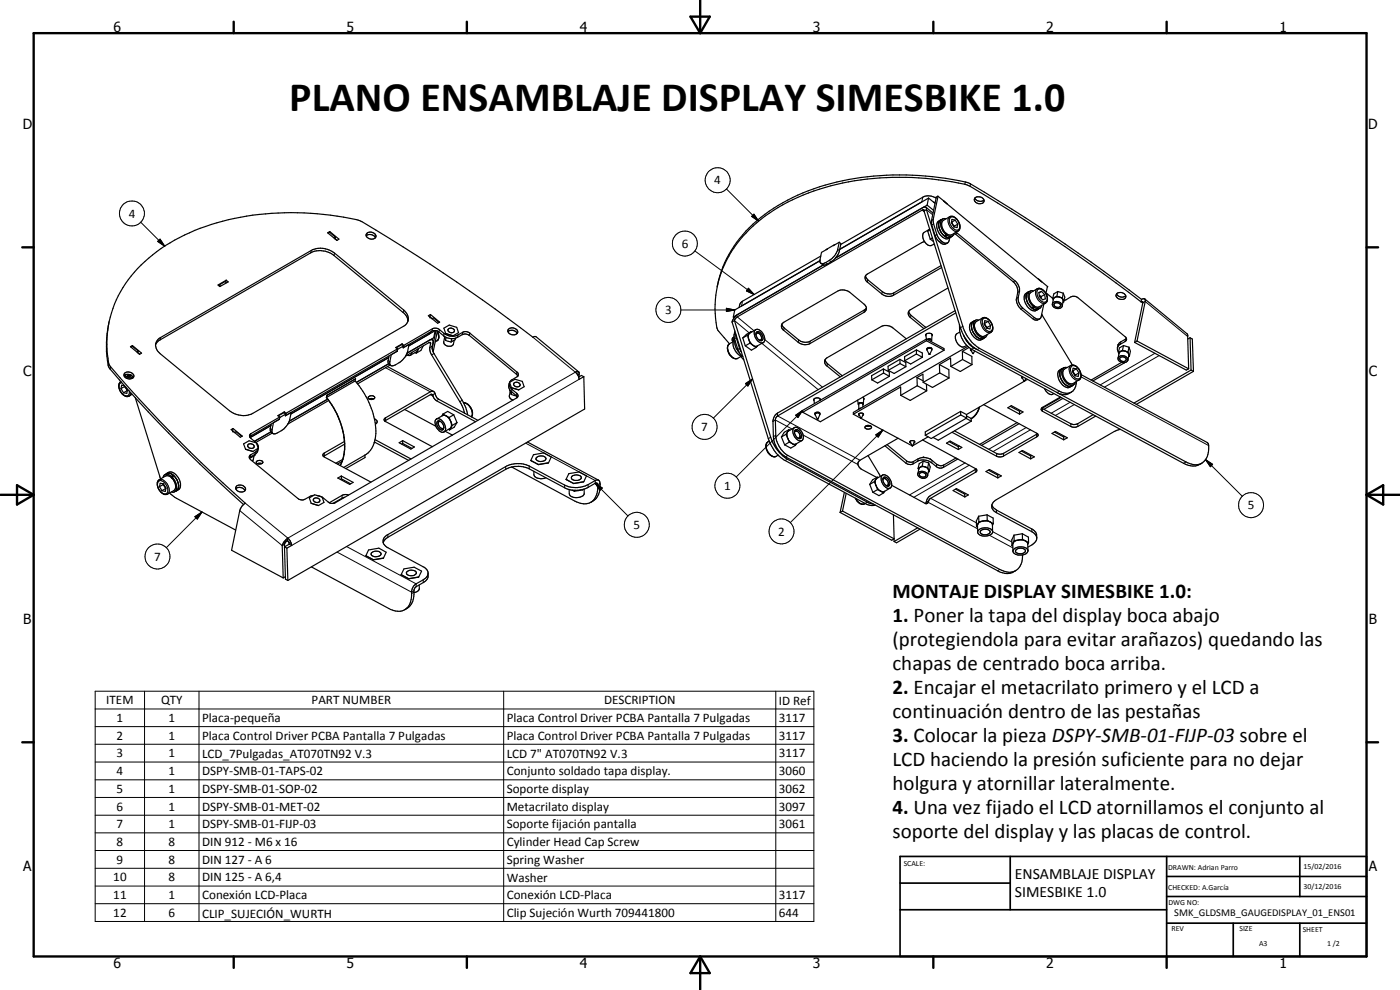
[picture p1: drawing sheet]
<svg xmlns="http://www.w3.org/2000/svg" width="420mm" height="297mm" viewBox="0 0 420 297" stroke-linecap="round" stroke-linejoin="round" font-family="sans-serif">
<g fill="none" stroke="#000" stroke-width=".35">
<path d="M278.7 59.4l-26.7 15.4 24.6-14.2M278.7 59.4l1.9 1.6M278.7 59.4l-.5 2.2M280.9 59.5a3.8 3.8 0 0 0-4-.3l-24.6 14.2M281 59.3l.5-.5 2.7 2.4M281 59.1l-1.5 7.4 1.1 4.2a3.7 3.7 0 0 0 3 2.6l.8-.4M281.5 58.9l-1.5 7.3 1.2 4.2a3.8 3.8 0 0 0 2.8 2.6l.4-.1M292.6 59.4a1.81 1.81 0 0 0 2.7 .6M292.6 59.4a1.53 1.53 0 0 1 1.8-.3 1.53 1.53 0 0 1 .8 1.5 1.61 1.61 0 0 1-1.7 .5 1.61 1.61 0 0 1-1.1-1.4zM98.5 70l.5-.3 1.7 1.5M99 69.5l2.7 2.3-.6 .3M99 69.5l-.7 .3 2.8 2.3"/>
<path d="M99 69.5l-.1 .3M100.7 71.2l-.1 .5 .5 .4M100.7 71.2l-.4 .2M109.9 70.8a1.83 1.83 0 0 1 2.8 .5M110.1 70a1.66 1.66 0 0 1 2.7 1.1 1.61 1.61 0 0 1-1.7 .6 1.61 1.61 0 0 1-1.2-1.4zM246.3 76.8l-23.5 13.6-.6 .6-.4 1.2M247.1 79.5l-27 15.6M250.1 73.7h.1M250.4 73.5l-2.4 1.4M251.9 72.7l-.5 2.1a6.1 6.1 0 0 1-3.6 4 .97 .97 0 0 1-1.2 .3 .97 .97 0 0 1-.5-1.2l.4-2.2 1.8-1M251.9 72.7l-1.8 1M251.9 72.7l.5 .4-.5 2.4a7.1 7.1 0 0 1-2.5 3.1l-1.1 .6a1.32 1.32 0 0 1-2-.2"/>
<path d="M277.3 63.3l10.9 35a11.1 11.1 0 0 0 5.1 6.6l23.9 12.9a3.6 3.6 0 0 0 4.3-.2M277.3 63.3l-.1-.4-.4 .1-55.7 32.2-.7 1M277.5 72.5l-.9 .3-16.9 9.9M277.9 62.2l.1 .7M277.9 62.2l2.1 1.7M278 62.9l11 35a12 12 0 0 0 5 6.6l24 12.9a3.1 3.1 0 0 0 3.5 .3 3.1 3.1 0 0 0 1.5-3.2M278 62.9l-.7 .4M278.2 61.6l-27.5 15.8 26.2-15.1 1-.1M278.2 61.6l2 1.5M278.4 69.3l.6-.6-1.6 1a2.64 2.64 0 0 0 2 4l1-.5M278.4 69.3l.8 2.5M279.1 69l-.7 .3"/>
<path d="M279.2 71.8l1 .6M279.8 71.4l-.6 .4M280.2 60.6l.4 .3M280.2 73.3l.3 .2M281.7 67.8a4.4 4.4 0 0 0 2.6 3.5M281.8 66.9l-.1 .7M282.3 66a2.1 2.1 0 0 0-.8 3.3 3.1 3.1 0 0 0 3 2.3l.8-.4M282.4 79.7l-14.1 8.2a3.5 3.5 0 0 1-3.5-.4l-4.4-3.6-.7-1.1M282.6 65.9l-.2 .1a2.76 2.76 0 0 0 .1 3.8l.2 .3M282.8 66.4l2.2-1.4a2.67 2.67 0 0 1 3.1 2.4v.5a1.39 1.39 0 0 1-.6 1.4l-1.9 1.1a2.7 2.7 0 0 1-3-2.6zM282.9 65.7l-1.1 .9M283.8 60.8l-.6-.5 29.4 24.3"/>
<path d="M283.8 60.7v.1M283.8 60.8h-.1M283.8 70.3l-.3 .6-.5-.5M283.8 71l.5 .2M283.9 70l-.1 .3M283.9 65.7a1.34 1.34 0 0 0-1.4 .4 1.34 1.34 0 0 0-.2 1.5l.5 1.4 1 1.3M284 70.1l-.2 .9M284 70.5a1.3 1.3 0 0 0 1.4 .5 1.3 1.3 0 0 0 1-1l17.7 14.5a3.6 3.6 0 0 1 1.3 3.3l-.3 1.7a3.7 3.7 0 0 0 1.3 3.3l4 3.1 .9 .2 .7-.4M284 70.5l-.2 .5M284.1 70.1l-.1 .4M285 71.4l-.2 1-.4 .5M285.5 71l-.4 .3h-.8"/>
<path d="M285.6 66.6h.1M285.7 66.6l.7 1.3M285.8 70.9l-.7 .3h-.8M286.4 67.9l-.1 .2M286.7 66l-1-.2-.2 1 .8 1.3 .9 .2 .2-1M286.7 66l.7 1.3M286.7 66l-1 .6M286.9 69.7l17.7 14.5a3.7 3.7 0 0 1 1.4 3.2l-.4 1.8a3.8 3.8 0 0 0 1.3 3.3l4 3.1 1.1 .1M287.4 67.3l-1 .6M32.7 96.7a26.7 26.7 0 0 0 .1 13.8 412.7 412.7 0 0 0 40.3 40.9M65.4 85.5l2.5-1.4 .6 .5-2.5 1.4zM65.8 85.5l.4 .4"/>
<path d="M65.8 85.5l-.1 .3M67.9 84.1l-.1 .6M68 84.8l-.5-.3-1.7 1M122.4 96.4a3.1 3.1 0 0 0-1.4-2.6l-20.8-17.1a6.8 6.8 0 0 0-7-.8l-45.5 26.3-1 1.2M128.6 94.7l.6-.3 2.7 2.2-.6 .4zM129.2 94.4l-.2 .7 .7 .5 .4-.2 1.7 1.4M130.5 99.2h.1M130.6 99.2l-8 4.6 6-3.4 .8-.9M130.6 99.2l-.4 2.1-8 4.7 6.6-3.9a.66 .66 0 0 1 .9-.2 .66 .66 0 0 1 .3 .8l-.3 1.2 .2 1.5 8.8 14.7 1.1 2.2 .5 2.2M130.8 99.2l-1.1 5.4M131.3 99.3l-1.4-.1-8.8 5.1M131.3 99.3l1.8 1.5a4.1 4.1 0 0 0 3.6 .7"/>
<path d="M131.3 99.3l-1.3 6.3M131.3 99.4l.2 .4a2.01 2.01 0 0 1-.9 2.8M134.4 98.8a1.06 1.06 0 0 1 1.2-.3 1.06 1.06 0 0 1 .7 .9 1.07 1.07 0 0 1-1.1 .4 1.07 1.07 0 0 1-.8-1zM152.4 99.5a1.78 1.78 0 0 1 2.8 .6M152.5 98.8a1.83 1.83 0 0 1 2.8 .4l.1 .2a1.42 1.42 0 0 1-1.1 1.2 1.42 1.42 0 0 1-1.5-.6l-.4-.6zM215.2 86.1a36.5 36.5 0 0 1 18.3-24.5 71.7 71.7 0 0 1 38.4-9.1 70.7 70.7 0 0 1 19.3 2.7 506.1 506.1 0 0 1 51.4 34.6M219.7 96.6l10.9 35a11.6 11.6 0 0 0 5 6.6l24 12.8a3.9 3.9 0 0 0 3.1 .6M220.1 95.1l.2 .2M220.4 96.2l10.9 35a11.9 11.9 0 0 0 5 6.6l24.4 13.1 1.5 .4M220.4 96.2l-.7 .4M220.5 99.3l-.2 2 1.5 4.4M221.4 94.4a3.9 3.9 0 0 0-1.7 2.2"/>
<path d="M222.5 91.8l23.6-13.6-25.6 14.8-.4 2.1M225.4 99.5l-1.4 .8-1.1 1.1M225.4 99.5l.2 .1M225.4 99.5l-.5 .6M226.6 99.1a1.6 1.6 0 0 1 2.3 .8 2.1 2.1 0 0 1 .1 2.9 2.7 2.7 0 0 1-2.6-3.3zM226.8 98.9l-1.9 1.2M227 99.7a1.05 1.05 0 0 1 1.6 .6 1.11 1.11 0 0 1-.2 1.9M227 99.7l-.1 .7M227 99.7l.7 .3M234.8 97l16.7-9.7a3.6 3.6 0 0 1 3.5 .4l4.3 3.6a1.41 1.41 0 0 1 0 2.4l-16.3 9.4a3.4 3.4 0 0 1-3.4-.4l-4.4-3.6a1.43 1.43 0 0 1-.4-2.1zM260 92.4l-.6 .6-16.2 9.4a3.2 3.2 0 0 1-3.5-.4l-4.6-3.8-.5-.9M272.7 93.5l.7 1.1 4.5 3.7"/>
<path d="M282.6 80.3l-14.5 8.3a3.2 3.2 0 0 1-3.5-.4l-4.3-3.6a1.57 1.57 0 0 1-.6-1.9M284.5 86.4l-11.2 6.5a1.36 1.36 0 0 0 0 2.4l4 3.3M286.6 93.2l-53.5 30.9-.8 1.1-.3 1 .1 4.8a7.9 7.9 0 0 0 3.6 6.1l63.7 34.1a4.7 4.7 0 0 0 5.4 0M286.8 93.9l-53.6 31-.5 1 .1 4.7a7.8 7.8 0 0 0 3.7 6.1l63.5 34.2a4.2 4.2 0 0 0 6.2-1.1l.5-1.5 .2-1.8M287.9 97.4l.2 2.3M288.1 99.7a7.7 7.7 0 0 0 3.5 5.1l63.6 34.2a5 5 0 0 0 5.5 0M288.1 99.6l-.9 .5a2.63 2.63 0 0 0 .9 3.7l.9 .3 1.1-.5M291.5 97.5a3.9 3.9 0 0 0 .9 2.7M291.5 98l.3 1.1M291.8 96.8l-.2 .5M292 99.5l.2 .4M292 96.5l-.2 .2"/>
<path d="M292.5 96.3a3.7 3.7 0 0 0 2.9 5l.3-.1M292.7 96.1a2.5 2.5 0 0 0-1 4.3 2.63 2.63 0 0 0 2.9 1.5l.5-.3M292.8 96.6l2.4-1.3a3 3 0 0 1 2.6 4.1l-2.3 1.4a2.58 2.58 0 0 1-2.8-1.9l-.3-1.3zM293.7 96.1l-.8-.1-.9 .6-.5 1M295.4 97h.1M295.5 97l.7 1.3M296.2 98.3v.2M296.5 96.4l-.9-.2-.3 1 .8 1.3M296.5 96.4l.8 1.3M296.5 96.4l-1 .6M297.3 97.7l-.2 1-1-.2M297.3 97.7l-1.1 .6"/>
<path d="M308 89.8l.3 .8M308.2 88l-.2 1.5M308.3 90.7l1.5 1.8 .3-.6M308.4 87.8l.2-.2a2.09 2.09 0 0 0-.9 3.3 3.4 3.4 0 0 0 3.1 2.4l.8-.5M308.4 87.8l-.1 .1M308.4 87.8a3.2 3.2 0 0 0 1 4.4l.6 .5M309.1 87.4l-.7 .4M309.2 87.9l2.1-1.2a1.68 1.68 0 0 1 2 .6l.9 1.3 .2 1.5-.6 .9-1.9 1.1a2.7 2.7 0 0 1-3-2.6v-1.2zM310 92.7l.6 .2M310 92.6l.6 .3M310.1 91.6v.3M310.2 87.3a1.44 1.44 0 0 0-1.6 .6 1.44 1.44 0 0 0 0 1.6l.5 1.2 1 1.2"/>
<path d="M310.2 91.7l-.2 .9M310.3 92.1l-.3 .5M310.3 91.8v.3M311.4 92.9h-.8M311.6 92.8l-1 .1M311.7 83.7l.6 .6M311.7 83.7l2.7 2.3-.1 .1M311.7 83.7l-.1 .1M311.8 92.6l-.2 .2M311.9 88.6l.6 .4M312.1 92.5l-.6 .3M312.5 89v.5"/>
<path d="M312.6 87.4l-.8 .4 .1 1.2 1 1 .8-.3-.2-1.3M312.6 87.4l.9 1M312.6 87.4l-.8 .5M312.6 91.6a1.29 1.29 0 0 1-1 1 1.29 1.29 0 0 1-1.3-.5M312.6 84.5v.1M312.6 94.3l9.2 15.2M313.3 91.3l-.8 3.9-.5 .5M313.5 88.4l-1 .6M313.9 88l2.1 1.5M314.4 86l-.5 2.1M315.8 91.2a1.61 1.61 0 0 1 1.7-.7 1.61 1.61 0 0 1 1.3 1.3M315.8 91.2a1.61 1.61 0 0 0 1.3 1.4 1.61 1.61 0 0 0 1.7-.8"/>
<path d="M315.9 89.6l.2 .4M316.5 91.1a.96 .96 0 0 1 1.2-.3 .96 .96 0 0 1 .4 1.2 1.05 1.05 0 0 1-1.1 .2 1.05 1.05 0 0 1-.6-1zM317.2 88.9l-1.3 .7M317.2 88.9l1.6 .5M317.4 87.5l-1.1 .7-.4 1.4M317.4 87.5l1.7 .5M317.4 87.5l-.2 1.4M318.8 89.4l.3 .6M319.1 90l-.3 1.8M319.1 90a1.77 1.77 0 0 0-2.9-.3l-.4 1.5M319.1 90l.1 .6M319.1 88l.5 1.2-.4 1.4"/>
<path d="M319.1 88l-.3 1.4M319.2 90.6l-.2 .1M319.4 90.2l.3-.2a3.9 3.9 0 0 1 3-1.1l.8 .4 14.1 11.7a.82 .82 0 0 1 .5 .7 .82 .82 0 0 1-.5 .8l-1.6 .9-.6 1M335.1 88.2a1.8 1.8 0 0 0 2.8 .5M335.2 88.1a1.53 1.53 0 0 1 1.7-.3 1.53 1.53 0 0 1 .9 1.6 1.61 1.61 0 0 1-1.7 .4 1.61 1.61 0 0 1-1.1-1.4zM342.4 90.6a479.9 479.9 0 0 0-52-35.1 82.5 82.5 0 0 0-51 3.7 41.8 41.8 0 0 0-22.5 21.4 30.3 30.3 0 0 0-1.4 18.5l3.4 4.1M342.4 90.6l.4-.1 .2 .2-2.5 12M342.6 89.8l-.2 .8M343.6 89.7l12.8 10.6M343.6 89.7l.1 .8-2.5 11.8M343.6 89.7l-1 .1M36.2 114.5a2.16 2.16 0 0 0 .1 3.1 2.17 2.17 0 0 0 2.5 1.3l.9-.6"/>
<path d="M36.3 114.5h-.1M36.3 116.6l.8 1.3M37.2 112.7a1.79 1.79 0 0 1 2.8 .6M37.4 115.7l-.9-.1-.2 1M37.4 116l-1.1 .6M37.4 116l.7 1.2M37.4 115.8v.2M37.5 111.9a1.72 1.72 0 0 1 2.7 1.1 1.61 1.61 0 0 1-1.8 .7 1.61 1.61 0 0 1-1.2-1.4zM37.6 113.3a1.55 1.55 0 0 1 2.2 .2M37.7 112.4l.1 .7M37.7 116.1l.6 .9-.3 1-.9-.1M38 113.5l.6-.2 .9 .3"/>
<path d="M38.1 117.2h.1M38.1 117.2l-1 .7M38.9 112.4l-.4 .2M38.9 112.6l-1 .4M39.1 112.6h.3M39.3 112.5h-.5l-.6 .4M39.3 104.2l.4-.3 1.8 1.4M39.7 103.7l-.6 .3 2.8 2.3M39.7 103.7l2.8 2.3-.6 .3M39.7 103.7v.3M40.6 119.3l7.6 24.4M41.5 105.3l-.2 .5 .6 .5"/>
<path d="M41.5 105.3l-.4 .3M47.5 101.7l45.9-26.6a6.6 6.6 0 0 1 7 .8l20.7 17.1a2.79 2.79 0 0 1 0 4.9l-45.3 26.1a6.8 6.8 0 0 1-6.9-.8l-20.8-17.1a2.77 2.77 0 0 1-.6-4.4zM98 119.3h.1M98 119.3l.6 .8M98 119.3l.6 .7M98.1 118.6l-.1 .7M98.3 119.8l-11.5 6.6M106.6 114.3l-8.6 5M106.6 114.3a22.7 22.7 0 0 1 6 17.2l-.3 1.3M106.7 113.7h.1M106.7 113.7l-8.6 4.9M106.7 113.7l-.1 .6"/>
<path d="M110.6 119.1a1.13 1.13 0 0 1 1.9 .3 1.1 1.1 0 0 1-2-.2zM112.2 119.7l-.7-.2-.7 .3M116.3 110l13.8 7.5M116.7 107.3l-29.4 16.9M116.7 109.1l-9.7 5.6M116.7 106.8l-.3 1.8 .3 .6 .5 .4M117.1 109.5l-9.8 5.7M119.2 105.3v.1M119.2 105.4l-1.8 1-.4 2.4 .2 .8M119.3 104.7l-33.5 19.3M119.3 104.7l-.1 .7-33.5 19.3M119.3 104.8h.1"/>
<path d="M119.3 104.8l-.1 .6M120.6 103.4l.5 .4M120.6 103.4l-1.7 1M120.7 103.2l-1.9 1.1 .5 .4M120.7 103.2l.5 .4M120.7 103.2l-.1 .2M121 104.3h.1M121.1 103.8l-1.8 1M121.1 103.8l-.1 .6 1.8-1.1-.8 3.1a6.3 6.3 0 0 1-4.5 3.4l-.3-.2M121.2 103.6l9-5.1 1.4 .2 1.7 1.3a3.9 3.9 0 0 0 4.1 .5l1.5-.8a1.86 1.86 0 0 1 2.1 .2l14.4 11.9 .1 1-2.1 1.2-.5 .7M121.2 103.6l-.1 .7M121.7 106.8l7.2-4.1 .3 .1v.3a3.7 3.7 0 0 0 .3 3.4l8.8 14.6 1.1 2.9"/>
<path d="M123.6 105.7a.92 .92 0 0 1-1.4 .9M124.5 105.8l.4 .2M125.4 104.7l-.3 .8-1.9 1.1M125.6 104.6l-.7 1.4M127 103.8l-.7 1.4-1.4 .8M129.5 101.7l.3 .3M133.3 100.9l.4 1.3M133.3 100.9h.1M133.4 101.3l-.2 1.2a1.36 1.36 0 0 0 1.2 1.4 1.46 1.46 0 0 0 1.6-.5l.3-1.3M133.7 102.2l1.7 .4M133.8 100.1l-.6-1.6 1.6-1 2.3 .7 .5 1.6-1.6 1M133.8 100.1l2.2 .7"/>
<path d="M133.9 101.2l-.2 1M135.6 101.6l-.2 1M136.7 101.5l.6-.3a2.87 2.87 0 0 1 3.1-.8l14.6 11.9 .4 .6M136.7 101.5l-.1 .4-1.2 .7M152.9 115v.8a4.8 4.8 0 0 0 2.2 2.2 .8 .8 0 0 1 .4 .7 .8 .8 0 0 1-.5 .7l-54.4 31.5-.5 .1-1.1-.1-2.3-1.7M152.9 115a1.92 1.92 0 0 0 .2 2.1M152.9 114.7v.3M152.9 114.7l1.6-.9 2.2 .6 .6 1.6-1.6 1M152.9 114.7l.6 1.6M153 117l.4 1.4M153.1 117.1l2 1.8M153.1 117.6l-.2 1.2a1.38 1.38 0 0 0 1.1 1.3"/>
<path d="M153.4 118.4l1.7 .5M153.5 116.3l2.2 .7M153.6 117.6l-.2 .8M154.3 114.9a.98 .98 0 0 1 1.2-.2 .98 .98 0 0 1 .4 1.2 .98 .98 0 0 1-1.2 .1 .98 .98 0 0 1-.4-1.1zM155.1 118.9l.2 .3M173.6 111.5l-12.7-10.5-1 .2a482.1 482.1 0 0 0-52-35 84.6 84.6 0 0 0-49.4 2.9 44.1 44.1 0 0 0-23 19.6 30.8 30.8 0 0 0-2.7 20.8 385.8 385.8 0 0 0 40.8 41.5l-.9 .8-.7 1.4-2.5 11.9 15.5 8.3M173.6 111.5l-.3-.1-.6 .3a2.8 2.8 0 0 1 1.1 2.1l1.4-.8M173.6 111.5l.2 1.6M173.8 112.3l-.4 .2M175.2 113l-.7-.4-.9 .6M175.2 113l.3 9.7-89.1 51.5M219.9 101.4l.4 .5"/>
<path d="M220.3 101.9a3.8 3.8 0 0 0 2.6 5l-1.1-1.2M220.3 101.1a.83 .83 0 0 0-.3 1.4l-1.1 .7a2.71 2.71 0 0 0 .5 3.6 1.75 1.75 0 0 0 2 .7l1.1-.7M220.5 101.8l-.2 .1M220.6 102.1a4.1 4.1 0 0 0 1.2 3.6M220.8 100.2l1.1 4.3 .6 1.2M222.3 107l.9 1M222.9 101.4l.8 2.4M223.7 103.8l1.8 1.3 1.4-.8M224.4 100.6l.3 1.2M224.4 100.6l-1.5 .8M224.7 101.8l.4 .9 .9 .9M224.7 101.8l.4 1.2"/>
<path d="M224.7 100.2l-.1 1.3M224.9 100.1l-.5 .5M225.1 103l.9 .6M225.1 103l-1.4 .8M226 103.6l.9 .7M226.9 100.4a2.05 2.05 0 0 0 1.5 1.8M227.4 103.8l-.5 .5M227.7 100l-.6-.1-.2 .5M227.7 100a1.81 1.81 0 0 1 .7 2.2M228.5 101.6l-.2 .4h-.5M229.1 102.8l-2 1.1-1.1-.3M244.3 119.8v.4"/>
<path d="M244.3 119.8l.1 1.3M246.2 119.8a1.31 1.31 0 0 0-1.9 0M246.2 119.8l-.1 .3zM247.6 107.9l.7 1.2 4.5 3.7M258.9 119.2l.3 .3M259.2 119.5v.4M259.2 119.5l-.1 1.7M265.1 110.7l1.8 .9v1.3M265.1 110.7l.1 1.2M265.1 110.7l-3.5 2 .1 1.3M265.2 111.9l1.7 1M265.2 111.9l-3.5 2.1"/>
<path d="M266.9 112.9l-3.5 2-1.7-.9M270.1 107.8l1.8 1v1.2M270.1 107.8v1.3M270.1 107.8l-3.6 2.1 .1 1.2M270.1 109.1l1.8 .9M270.1 109.1l-3.5 2M270.3 118.6v-2.5l-14.2 8.2M271.9 110l-3.6 2.1-1.7-1M272 101.6l-4-3.2a3.4 3.4 0 0 0-3.5-.4l-16.3 9.4a1.39 1.39 0 0 0 0 2.4l4 3.3M275 106.2l-3.5 2M275 105l1.8 .9v1.3M275 105v1.2"/>
<path d="M275 106.2l1.8 1M275 105l-3.5 2v1.2M275.2 113.3l1.8-1 .1 2.4M275.2 113.3l1.8 1M275.2 113.3l.1 2.4M275.3 115.7l2.8 1.6M275.3 115.7l-5 2.9M276.8 107.2l-3.5 2-1.8-1M277.8 100.4l.1 .4M277.8 100.4a1.29 1.29 0 0 1 2 .1l-.1 .3M277.8 100.4l.2 1.3M278 115.3l.1 2"/>
<path d="M278 101.7l-37.1 21.4v.6M278 102.2l-37.1 21.5M278 101.7v.5M278 102.2l5.3 2.9M278 101.7l5.3 2.9v.5M278.1 117.3l-4.9 2.8-2.9-1.5M278.2 104.8l.6 1.5h.2M278.2 101.9a.94 .94 0 0 1 1.4 .2M278.3 104.5a.82 .82 0 0 1 1.3 .3M278.3 104.7l-.1 .1M278.3 104.5v.2M278.3 104.5l-.1 .3"/>
<path d="M278.3 101.9a.69 .69 0 0 1 .8-.1 .69 .69 0 0 1 .4 .7M279 106.3h.1M279.5 104.4l.1 .2M279.6 104.6l-.8-.1-.5 .2M279.6 104.6v.2M279.6 104.8l-.6 1.5M279.6 102.1l-.1 .2M279.7 100.4l-.1 1.7M281.9 109.4l2.9 1.5v2.5M281.9 109.4l.1 2.5M281.9 109.4l3.4-2 .1 2.5M282 111.9l2.8 1.5"/>
<path d="M282 111.9l-4.9 2.8M283.3 105.1l-37.1 21.4-5.3-2.8M284.8 113.4l-4.9 2.8-2.8-1.5M288.8 105.4l2.9 1.5v2.5M288.8 105.4l.1 2.5M288.9 107.9l2.8 1.5M288.9 107.9l-3.5 2M289.1 100.5a7.9 7.9 0 0 0 4 4.3M290.4 103.9l-34.3 19.8v.6M290.8 104.3l-2 1.1M291.3 104.8l.7 1.3 .5-.8M291.4 104.7l-.2 .3 .3 .3"/>
<path d="M291.7 109.4l-3.5 2.1-2.8-1.6M292.3 100l.5 .7M292.6 100.5a1.94 1.94 0 0 0 3.1 .7M292.9 100.8l.3 .3M293.5 101.3l.9 .4 .5-.1M295.4 101.4l-.4 .2M296.2 100.4l-.5 .8M306.7 113.1l.7 1.3M306.8 112.9l-.2 .4 .3 .2M307.4 114.4l-17.3 10M307.5 114.3l-.1 .1M307.9 113.5l-.4 .8"/>
<path d="M308.4 113.8l-.9 .5M313.5 116.6a2 2 0 0 0 2.8 1.5M318 112.4l.1 .4a5.5 5.5 0 0 0 1.7 2.7M318.2 111.3v1.6M318.3 119.1l-5.4 3.1a.63 .63 0 0 0-.4 .6 .63 .63 0 0 0 .4 .6l8.5 4.6 .7 .2 1.4-.3 5.3-3.1M318.3 113.3l.2 .4M318.4 119.3l-5.7 3.2M318.6 110.7a2.27 2.27 0 0 0-.6 3.6 2.7 2.7 0 0 0 3.1 1.9l.5-.3M318.7 110.7l-.4 .3M318.8 114.3l.2 .3M318.9 110.5l-.6 .4-.3 .8M319 119.5l-5.7 3.3"/>
<path d="M319.1 114.8l1 .9a1.57 1.57 0 0 0 2.1-.2M319.1 111l2.3-1.4a2.75 2.75 0 0 1 2.9 2.3 1.7 1.7 0 0 1-.4 2.1l-1.9 1.1a2.84 2.84 0 0 1-3-3zM319.2 110.4a3.4 3.4 0 0 0 1.4 4.8l.8 .4 .7-.1M319.2 110.4l-.5 .3M320 115.6l.9 .4 .5-.1M320.2 110.3l-1 .1M321.9 115.7l-.4 .2M321.9 111.3h.1M322 111.3l.7 1.2M322.7 114.6l-.6 .9M322.7 112.5v.2M323 110.7l-.9-.2-.3 1 .8 1.2"/>
<path d="M323 110.7l.8 1.2M323 110.7l-1 .6M323.8 111.9l-.2 1-1-.2M323.8 111.9l-1.1 .6M324.4 112.4l38 20.4a4.8 4.8 0 0 1-3 6.6h-1.4l-2.1-.8-38.5-20.7M335.4 104.4l.3 1.3M335.6 103.4h.1M335.6 103.4l-.2 1M335.6 107.2a1.66 1.66 0 0 1 1.8-.4 1.66 1.66 0 0 1 1.1 1.3 1.44 1.44 0 0 1-1.8 .7l-1.1-.8zM335.6 105.8l.2 .4M336.1 107.4a1.02 1.02 0 0 1 1.2-.3 1.02 1.02 0 0 1 .6 1 1 1 0 0 1-1.2 .3 1 1 0 0 1-.6-1zM336.2 105.5l-.4 .5-.2 1.4"/>
<path d="M336.2 105.5l-.6 .3M336.6 108.7l-9.2 5.3M336.9 105.1l.8 .3M336.9 105.1l-.7 .4M337.2 103.7l-1.3 .7-.3 1.4M337.2 103.7l1.6 .5M337.2 103.7l-.3 1.4M337.6 108.8l-9.6 5.5M337.7 105.4l1 .8M337.7 105.4l-1.5 .1M337.7 105.4l.8 .2M338.1 101.5l-2 1.2-.5 .7"/>
<path d="M338.5 105.6l.2 .6M338.7 106.2l-.2 1.9M338.7 106.2l.3 .6M338.8 104.2l.4 1.2-.2 1.4M338.8 104.2l-.3 1.4M339 106.8l-.3 .2M340.5 102.7l15.5 8.3 .7-.3M341.2 102.3l15.5 8.4M341.2 102.3l-.7 .4M356.4 100.3h.1M356.4 100.3l.3 10.4M357.2 101.3l-.7 .4"/>
<path d="M357.2 101.3l.6 .4 .4 9.7M357.2 101.3l.3 9.7M357.5 111l.7 .4M357.5 111l-17.2 9.9M358.2 111.4l-17.2 9.9M69.4 128.9l.5-.3 2.8 2.3-.6 .3zM69.9 128.6l-.1 .7 .6 .5 .5-.3 1.6 1.4M73.7 134.8l2.2 .7M74.5 133.4a1.12 1.12 0 0 1 1.8 .8 1.01 1.01 0 0 1-1.2 .3 1.01 1.01 0 0 1-.6-1.1zM74.9 131l2.1 1.9M75 137.2l-.2 .2M75 137.2l.3 .1"/>
<path d="M75.3 137v.3M76.2 136.8l-.2 1.2-.3 .3M76.5 136.3v.4l-1.2 .6M77 132.9l.5 .8v.8M77 132.9l-2.3-.7-1.6 1 .6 1.6M77 132.9l.5 1.6M77 138.5l.1-.2a1.22 1.22 0 0 1 1.8 .5 1.18 1.18 0 0 1-2-.2zM77.2 139.1h1.4M77.5 134.5l-.4 .8-2.1 1.3-.2 .5 .1 .4 14.5 12.1a2.01 2.01 0 0 0 2.1 .2 4.8 4.8 0 0 1 2.7-1.2M77.5 134.5l-.5 1.4-2 1.3M77.5 134.5l-1.6 1M81.3 127.7l-6.2 3.6"/>
<path d="M81.3 129.6l-4.9 2.8M81.4 127.2a2.44 2.44 0 0 0-.2 2.3l.7 .5M81.7 129.9l-4.9 2.9M83.8 125.7l.1 .1M83.9 125.8l-1.8 1-.5 2.4 .2 .8M83.9 125.2l.1 .1M83.9 125.1l-8.8 5.1-.2 .8M83.9 125.1l-.1 .8-8.9 5.1M84 125.3l-.1 .5M85.3 123.6l-1.9 1.1 .5 .4M85.3 123.6l.5 .4M85.3 123.6l-.1 .3"/>
<path d="M85.6 124.7h.1M85.8 124.2l-1.8 1.1M85.8 124.2l-.6-.4-1.7 1M85.8 124.2l-.2 .6 1.8-1.1-.5 2.2a6.1 6.1 0 0 1-4.8 4.3l-.3-.2M85.8 124l-.1 .7M98.6 120.1l.5 .7M98.6 120.2l-12.3 7.1M99.1 120.8l1.9 3.3M99.1 120.8l2 3.3M101 124.1a18 18 0 0 1 1.4 15M101.1 124.1l1.4 3.6M102.4 139.1l-.3 .6"/>
<path d="M102.4 127.7a15.8 15.8 0 0 1 0 11.4M102.6 138.5l-1.3 .7M102.9 137.8l-2.1 1.2M103.4 132.5l-6.1 3.4-.3 .3v.7l14.3 7.8M103.4 133.3l-6.3 3.6M109.5 136.6l-6.3 3.7M109.5 136.6v.7l-5.7 3.3M112.3 132.8l-1.1 2.3-1.7 1.5M112.3 125.6a.85 .85 0 0 1 .8 .7 .85 .85 0 0 1-.4 1M112.4 132.6l10.2 5.5M112.6 132.7l-.3 .2M112.6 131.9l10.7 5.8"/>
<path d="M115.5 126.4l13.7-8a.61 .61 0 0 1 .8 .7l1 1.1 11.7 6.3M119.8 132.8l1.1-.6 3.5 1.9-1.1 .6zM120.9 132.2v.9M120.9 133.1l2.7 1.4M120.9 133.1l-.3 .1M121.4 122.9l9.4 5M130.8 125.9a1.27 1.27 0 0 1 2 .5 2.47 2.47 0 0 1 .5 3.2 2.4 2.4 0 0 1-2.7-2.6zM131 125.7l1.8-1a1.8 1.8 0 0 1 2.1 1.2l.4 .5M131.2 126.5a1.34 1.34 0 0 1 1.9 1.2l-.1 1.1a1.58 1.58 0 0 1-1.6-.4 1.58 1.58 0 0 1-.3-1.7zM131.5 127a1.36 1.36 0 0 0 1.5 1.5l.2-.2M131.6 126.3l-.1 .7M132.2 126.4l-.5 .1-.2 .5"/>
<path d="M132.4 128.5l.7 .3M132.9 124.2l1.9 1.1M132.9 124.2l-.3 .6M132.9 124.2l1.5-.8 1.8 1.1M133.6 129.4l2.2 1.2M134.6 128.8l.3 .2M134.8 125.3l.5 1.1M135.3 126.4l.2 1-.2 .9-2 1.3M135.3 126.4l.5 1.2M135.8 127.6l-.9 1.4M136.2 124.5l-1.4 .8M136.2 124.5l.9 2.3"/>
<path d="M137.1 126.8l-.8 1.4-1.4 .8M137.1 126.8l-1.3 .8M139.1 120.8a2.56 2.56 0 0 1 2.2 1.4 2.91 2.91 0 0 1 .3 2.6l-.1 .3M143.4 126.1l-11.7-6.3-.6-.4-.3-.7a1.09 1.09 0 0 0-.5-1.1 1.09 1.09 0 0 0-1.2 0l-13.4 7.7a.58 .58 0 0 0-.4 .6 .58 .58 0 0 0 .4 .6l14 7.5M158.3 132.6l21.3 11.5M159.3 138.2l.8-1.8 3.1-.5 2.2 1.2-.8 1.8M159.3 138.2l.2 .1M159.3 138.2l2.3 1.2 3-.5M161 137.3a1.92 1.92 0 0 1 2.9 .3 1.83 1.83 0 0 1-3 .2zM164.6 138.9h-.1M230.8 132.4a2.14 2.14 0 0 0-.3 3.4l.1 .1a1.95 1.95 0 0 0 2.9 .7M234.5 131.1l1 2.4"/>
<path d="M235.5 133.5l1.8 1 1.4-.9M235.9 130.3l.5 1.1M235.9 130.3l-1.4 .8M236.3 129.6l-.1 1 .2 .8M236.3 129.6l-.4 .7M236.4 131.4l.7 1.2 .7 .5M236.4 131.4l.5 1.2M236.8 128.9l.3 .2M236.8 128.9l-.5 .7M236.8 128.9l-1.4 .8-.9 1.4M236.9 132.6l.9 .5M236.9 132.6l-1.4 .9"/>
<path d="M237.8 133.1l.9 .5M238.2 128.5a1.59 1.59 0 0 1 2.4 1 2.03 2.03 0 0 1 .1 2.7 2.61 2.61 0 0 1-2.8-2.7zM238.4 128.3l-2.1 1.3M238.6 129.2l.7 .2M238.6 129.1a1.6 1.6 0 0 1 2 2 .84 .84 0 0 1-.9 .5 .84 .84 0 0 1-.7-.6l-.5-1.1zM239 133.1l-.3 .5M239.3 129.4l.6 .8 .2 1.1M239.3 129.4l-.6-.1-.2 .4M240.1 131.2l-.6 .2M240.1 131.1l-.1 .5M240.6 132.2l-2.1 1.1-.7-.2M244.7 124.1l-.1 .4 .8 1.3 .6-1.6"/>
<path d="M244.7 124.1l.7-.2 .5 .2M244.7 123.9v.2M244.7 123.9l-.1 .3M245.9 124.1l.1 .1M245.9 123.8v.3M245.9 123.8l-.5-.1-.7 .2M245.9 123.8l.1 .4M256.1 124.3l17.7 9.5M257.4 120.1l.2 1.2M257.6 121.3l.2-.4h.9l.2 .3 .1 .9M257.6 121.3l.1 .2M257.7 122.7l-.1 .2"/>
<path d="M257.9 120.9l-.2 .3 .1 1.5M257.9 120.9h1l.1 .6M258.3 122.5l-.6 .2M258.9 124.6l.1-.1a.59 .59 0 0 0-.3-.6 .59 .59 0 0 0-.7 .1l-.3 .2 .3 .5M259.1 124.2l-.6 1.3-.8-1.3M259.7 128a1.2 1.2 0 0 1 1.9 .3 1.15 1.15 0 0 1-2-.2zM260.5 136.7l3.7 6.2M261.2 127.8h-1.3M265.6 133.8l6.3 5.2 .8 .3a3.3 3.3 0 0 0 3-1.1 4.3 4.3 0 0 1 3.9 .7l1.6 1.3 1.2 .3 .7-.2 4.4-2.6M266.2 133.4l6.1 5 .8 .3a3.2 3.2 0 0 0 2.4-1l1.4-.4M269.5 131.5l-11.4 6.6a1.43 1.43 0 0 0 .2 2.5l4.8 2.7M273.1 132.5l.7 1.3"/>
<path d="M273.9 133.7l-.1 .1M274.3 132.9l.2-.2a.75 .75 0 0 0-.7-.5 .75 .75 0 0 0-.7 .6l.2 .1M274.5 132.5l-.6 1.2M276.8 139.8l.8 .3M276.8 139.8l-.6 .4M276.8 132l16.1 8.7 .2 .3-.2 .6-13.8 8-.4 .8a.7 .7 0 0 1-.4 .6 .7 .7 0 0 1-.7 0l-10-5.4M276.9 137.3h.8M277.1 138.4l-1.2 .7-.4 1.4M277.1 138.4l1.6 .5M277.1 138.4l-.3 1.4M277.1 137.2l.6 .1M277.1 137.2v.1"/>
<path d="M277.1 137.2l-.3 .1M277.7 137.3l1.5 .5M278.5 131.1l-4.6 2.6M278.7 138.9l.5 1.2-.4 1.4M278.7 138.9l-.3 1.4M279.2 137.8h.1M279.3 137.8h.1M284 133l1.1-.7 3.6 1.9-1.1 .7zM284.8 132.5l2.8 1.5M286.5 129.3l12.6 6.8 .7 .2 1.4-.3 10.2-5.9M286.9 137.4l-3.7 2.1-1 .2a4.3 4.3 0 0 1-2.4-1.5l-.6-.4M287.6 134v.9"/>
<path d="M287.9 133.9l-.3 .1M288.3 123.4l-10.6 6.2v1M288.3 123.4v1.1M288.3 123.4l1.8 1M288.3 124.5l-10.6 6.1M288.3 124.5l1.8 .9M289.9 125.5l1.6 .9M290.1 124.4v1M290.1 124.8l1.4 .8M290.1 125.4l-10.6 6.2-1.8-1M291.5 125.6h.1M291.5 125.6v.8"/>
<path d="M291.5 126.4l-9.9 5.7-1.6-.9M293.9 122.2a5.6 5.6 0 0 1-2.4 3.4M294 122.1a5.2 5.2 0 0 1-2.5 3.5M295.2 121.4l15.9 8.6a.58 .58 0 0 1 .5 .5 .58 .58 0 0 1-.5 .6l-10.1 5.8-.9 .2-1-.2-13.4-7.2M302.5 122.3l1-.6 3.5 1.9-1 .6zM303.2 121.9l2.8 1.5M305.3 126.8l-11.3 6.5M305.8 135.8l1.1-.6 3.5 1.9-1.1 .6zM305.8 127.1l-11.3 6.5M306 123.4v.8M306.3 123.2l-.3 .2M306.5 135.3l2.8 1.5"/>
<path d="M309.3 136.8v.9M309.7 136.7l-.4 .1M312.6 122.4l9.5 5 1.4-.3 4.6-2.7M315.7 130l1.1-.5 3.5 1.9-1.1 .6zM316.4 129.6l2.8 1.5M319.2 131.1v.9M319.6 130.9l-.4 .2M336.2 128.8l-1.8 .7-35.3 20.4-1 .7-.4 .9M47.7 144l2-1.2a2.84 2.84 0 0 1 3 2.7l-.2 1.4-2.2 1.4a2.49 2.49 0 0 1-2.9-2.1l-.2-1.4zM47.9 146l.2-1 1 .2 .7 1.2-.2 1-1-.2M47.9 146l.7 1.2M48.9 145.4l.8 1.2"/>
<path d="M48.9 145.4l-1 .6M49 145.2l-.1 .2M49.5 142.4l-.6 .9M49.5 142.4a2.02 2.02 0 0 1 2.1 .6M49.7 146.6h.1M49.7 146.6l-1.1 .6M50 142.1a2.42 2.42 0 0 1 3.7 1.5 2.33 2.33 0 0 1-.7 3.6M50 142.1l-.5 .3M50.9 147.9l1.6 1.4 18.2 9.7M51 142l.3 .1M51 142l-1 .1M51.3 142.1a1.05 1.05 0 0 0-1.5 .2"/>
<path d="M51.3 142.1l1.1 .8M51.6 142.3l.2 .2M51.6 143l-.1 .4M51.6 143.4l.2 .1M51.6 143.4v.1M51.8 143.3l-.1 .3M51.8 143.3a3.3 3.3 0 0 1 .8 4.1l-.6 .3-.6-.1M51.8 142.5l-.2 .9M51.8 142.5l-.2 .5M52.1 142.7l-.3 .6M52.1 142.7l.8 .9M52.6 143.2l.7 1.2"/>
<path d="M53 143.9a2.42 2.42 0 0 1-.1 3.4l-.2 .1M53.5 145a1.9 1.9 0 0 1-1.1 2.5M70.8 146.6a1.77 1.77 0 0 1 2.7 .6M71 145.8a1.68 1.68 0 0 1 2.7 1.1 1.61 1.61 0 0 1-1.7 .7 1.61 1.61 0 0 1-1.2-1.4zM93.4 151l2.2 .7M94.1 149.7a.95 .95 0 0 1 1.3-.3 .95 .95 0 0 1 .4 1.2 1.02 1.02 0 0 1-1.1 .1 1.02 1.02 0 0 1-.6-1zM95 148.6l1.5 .5M96.7 149.1l-2.3-.6-1.6 .9 .6 1.6M96.7 149.1l.5 1.6-1.6 1M101.4 143.4l1-.6 3.6 1.9-1.1 .6zM102.4 142.8l.1 .9M102.5 143.7l2.7 1.5"/>
<path d="M102.5 143.7l-.4 .1M103.4 149.2l-3.5 1.8M104.6 148.5l-.7-.1-1.1 .1-4 2.3M153.6 140.1l18.9 10.3a5 5 0 0 0 5.6-.2 5 5 0 0 0 2-5.2 .88 .88 0 0 0-.4-.9 .88 .88 0 0 0-1.1 .1 11.3 11.3 0 0 1-4.8 2 7.4 7.4 0 0 1-4.4-.7l-10.6-5.7a8.1 8.1 0 0 0-7 .2l-35.4 20.4a2.06 2.06 0 0 0-1.4 2 2.06 2.06 0 0 0 1.4 1.9l10.9 5.9 .8 .8a2.48 2.48 0 0 1 .3 2.3l-.7 1.1-2.8 1.6-.5 .7a9.4 9.4 0 0 1-1.3 5l-1.7 1.2M160.2 141.4v1a2.44 2.44 0 0 0 3.3 1.1l.3-.2M169.9 143.8l2.2 1.3M169.9 143.8l2.3 1.3M169.9 143.8l.8-1.7 3.1-.5 2.2 1.2-.8 1.7M171.7 142.9a1.95 1.95 0 0 1 2.7 .4v.3a2.05 2.05 0 0 1-2.8 .1l-.1-.4zM171.7 147.1l.7 .3M171.7 147.1l-1.9-.5-11-5.9a8.2 8.2 0 0 0-7 .1l-35.4 20.4-.9 .8-.5 .9M172.1 145.1h.1"/>
<path d="M172.4 147.1v.3M174.9 146.9l-2.5 .5M175.2 144.5l-3.1 .6M175.2 144.5l-3 .6M175.2 146.8l-1.4 .3h-2.1M175.2 146.8l3.4-1.8h.6a5.8 5.8 0 0 1-1.5 5.5M175.3 146.7v1.3a2.5 2.5 0 0 1-3.2 1.2l-1.1-.7-.2-1.6M252.1 153.8l15.5 8.3 .7-.4M252.8 153.3l15.5 8.4M252.8 153.3l-.7 .5M253.4 147.7l-1.3 6.1M253.9 148l-1.1 5.3"/>
<path d="M256.7 149.5a2.13 2.13 0 0 0 2.9 1.6M261 145.3l.9 2.4M261.9 147.7l1.9 1 1.4-.8M262.4 144.5l1 2.1 .7 .6M262.4 144.5l-1.4 .8M262.8 143.8l-.1 .5 .1 1.1M262.8 143.8l-.4 .7M262.9 145.7l.5 1.2M263.3 143.2l.3 .1M263.3 143.2l-.5 .6M263.3 143.2l-1.4 .8-.9 1.3M263.4 146.9l.9 .5"/>
<path d="M263.4 146.9l-1.5 .8M264.3 147.4l.9 .5M264.8 142.6a2.4 2.4 0 0 1 2.8 2.4 1.13 1.13 0 0 1-.6 1.5 1.13 1.13 0 0 1-1.5-.6 2.7 2.7 0 0 1-.7-3.3zM264.9 142.5l-2.1 1.3M265 143.9v-.4a1 1 0 0 1 1-.3 1 1 0 0 1 .7 .8 1.09 1.09 0 0 1-.2 1.9M265 143.7v.2M265 143.9l.5 1.3 1 .7M265.1 143.4l.7 .3M265.5 147.4l-.3 .5M265.5 143.6a1.78 1.78 0 0 1 1 2.3M265.6 143.6l-.6 .2M266.6 145.3l-.3 .4h-.3"/>
<path d="M267.2 146.4l-2 1.2-.9-.2M268.1 154.5l.2 7.2M275.4 158.4l-7.1 4.1M275.5 140.5l.2 .4M275.6 141.9a1.73 1.73 0 0 1 2.8 .8 1.55 1.55 0 0 1-1.7 .8 1.55 1.55 0 0 1-1.2-1.5zM276 142a1.02 1.02 0 0 1 1.2-.2 1.02 1.02 0 0 1 .6 1.1 1.07 1.07 0 0 1-1.2 .2 1.07 1.07 0 0 1-.6-.9zM276.1 158.7l-7 4.2-.8-.4M276.2 140.2l-.4 .4-.3 1.6M276.2 140.2l-.7 .3M277.6 140.1l.7 .3 .4 .5M277.6 140.1l-1-.1-.4 .2M277.6 140.1l.8 .2"/>
<path d="M278.4 140.3l.3 .6M278.7 140.9l-.3 1.8M278.7 140.9l.1 .6M278.8 141.5l-.2 .2M286 147.2l1.1-.6 3.5 1.9-1.1 .6zM286.8 146.8l2.7 1.5M289.5 148.3v.8M289.8 148.1l-.3 .2M292.9 140.7l-13.6 8a3.3 3.3 0 0 0-1.5 2.4M293.1 158l.3 .1M293.6 159.2a3.1 3.1 0 0 1 4.3 .1 2.01 2.01 0 0 1-2.7 1.5 1.35 1.35 0 0 1-1.6-1.6zM293.7 154.9l.1 1.6"/>
<path d="M293.7 154.9l-.7 1.4 .1 1.7M293.8 156.5l-.7 1.5M294.3 159.3a1.92 1.92 0 0 1 2.9 .3 1.73 1.73 0 0 1-3 0zM295 156.3h1l1.2 .3M295 156.3l-.3 .1a1.48 1.48 0 0 0-1.3 1.2v2.1M295 156.3l-1.2 .2M295.9 141.5l1.1-.6 3.5 1.9-1 .6zM296.2 154.5l1.9 .9v1.7M296.2 154.5l.1 1.6M296.2 154.5l-2.5 .4M296.3 156.1l.9 .5M296.3 156.1l-1.3 .2"/>
<path d="M296.6 141.1l2.8 1.4M297.2 156.6l.6 .7 .1 2.3M297.2 156.6l.9 .5M297.7 151.5a2.03 2.03 0 0 0 1.4 2.3l10.6 5.8a2.06 2.06 0 0 1 1.4 1.9 2.06 2.06 0 0 1-1.4 2l-1.2 .7M297.7 151.5l.4 .8 .9 .7 11 5.9 .8 .8 .3 1.7M298.1 157.1l-.3 .5M299.4 142.5l.1 .9M299.8 142.4l-.4 .1M84.7 163.7l.3 9.7M85.4 164.1l.7 .4M85.4 164.1l.3 9.7 .7 .4M85.4 163.3v.8"/>
<path d="M85.4 163.3l-.7 .4M85.7 173l-.7 .4M86.1 164.5l.3 9.7M86.3 162.2l.5 1.1M86.3 162.2l-.9 1.1M86.4 161.5l-1.2 1.1-.5 1.1M86.4 161.5l.7 .7 .4 1.5M86.4 161.5l-.1 .7M86.8 163.3l.7 .4M86.8 163.3l-1.4 .8M87.5 163.7l-1.4 .8M93.5 170.1l23.8 12.8a4.1 4.1 0 0 0 6.2-3.6v-1.9l.7-1.6 3.5-2.3 .8-1.4"/>
<path d="M109.8 166.8l.8-1.8 3.1-.5 2.2 1.2-.8 1.7M109.8 166.8l.2 .1M109.8 166.8l2.3 1.2M111.5 165.9a1.96 1.96 0 0 1 2.9 .3 1.76 1.76 0 0 1-3 0zM115.1 167.4l-3 .6M120.4 172.4l2.3 1.3M120.4 172.4l2.2 1.3M120.4 172.4l.8-1.7 3.1-.5 2.2 1.2-.8 1.7M122 171.7a1.81 1.81 0 0 1 3 .3 1.75 1.75 0 0 1-3-.1zM122.6 173.7h.1M125.7 173.1l-3.1 .6M125.7 173.1l-3 .6"/>
<path d="M125.8 175.5v1.5l-.6 .5-1 .3M268.3 161.7v.8M303.7 163.7l.2 .1M304.2 164.8a2.88 2.88 0 0 1 4.3 .3 1.71 1.71 0 0 1-1.8 1.4h-1a1.25 1.25 0 0 1-1.3-.4 1.25 1.25 0 0 1-.2-1.3zM304.3 160.6l.1 1.6M304.3 160.6l-.7 1.4 .1 1.7M304.4 162.2l-.7 1.5M304.9 165a1.8 1.8 0 0 1 2.9 .4 1.75 1.75 0 0 1-3.1-.1zM305.6 162.1l.7-.1 1.5 .3M305.6 162.1a1.56 1.56 0 0 0-1.7 1.2l.1 2.1M305.6 162.1l-1.2 .1M306.8 160.1l.1 1.7"/>
<path d="M306.8 160.1l1.8 1.1 .1 1.6M306.8 160.1l-2.5 .5M306.9 161.8l.9 .5M306.9 161.8l-1.3 .3M307.8 162.3l.6 .7 .1 2.2M307.8 162.3l.9 .5M308.7 162.8l-.3 .6"/>
</g>
<g fill="none" stroke="#000" stroke-width=".3">
<path d="M218 56.7l9.7 9.6M276.9 59.2l-.3 1.4M289.7 54.6l-.2 .7M291.2 55.2l-.1 .7M42.2 66.7l7.2 7.2M47.3 72.4l.7-.6 1.4 2.1zM93.4 75.1l-.2 .8M100.4 75.9l-.2 .8M208.6 75.3l17.7 13.1M226.3 64.3l1.4 2-2.1-1.4zM247.8 78.8l.5 .4M248.9 78.1l.5 .5"/>
<path d="M251.4 74.8l.5 .4M276.8 63l.6 .5M278 62.9l1.9 1.5M280.1 65.8l-.5 .4M280.2 67.2l-.6 .3M281.2 70.4l-.6 .3M282.4 72.2l-.5 .3M282.7 72.5l-.5 .3M285 65a2.64 2.64 0 0 0 .8 3.9l1 .6 .7-.2M285.3 65.2a1.78 1.78 0 0 1 2.3 1.2l.4 1a1.06 1.06 0 0 1-.3 1.5 1.06 1.06 0 0 1-1.4-.2 2.68 2.68 0 0 1-1-3.5zM287.3 70l-.5 .3M121.1 93l-.1 .8"/>
<path d="M128.7 99.9l-.1 .5M129.8 98.6l-.2 .8M131.2 99.6a1.96 1.96 0 0 1-.1 2.7M131.9 98.9l-.2 .7M138.9 99.7l-.2 .7M141 99.9l-.2 .7M204.3 93h16.2M218 92.5l2.5 .5-2.5 .5zM220.4 96.2l4.4 3.7M221.3 95.1l5 4.1M222.8 90.4l-.3 1.4M224.6 86.5l1.7 1.9-2.3-1.1z"/>
<path d="M235.4 98.4l-.2 .7M259.4 93l-.1 .7M260.4 83.9l-.1 .7M264.8 87.5l-.2 .7M268.3 87.9l-.2 .7M273.4 94.6l-.1 .7M277.7 98.2v.1M288.3 98.6l-.3 .2M289 97.9l-.8 .4M294.8 95.4a2.22 2.22 0 0 0 .2 3.1 2.13 2.13 0 0 0 2.4 1.2M295 95.8a1.51 1.51 0 0 1 2.3 .7 2.04 2.04 0 0 1 0 2.9 2.72 2.72 0 0 1-2.4-3.5zM304.6 84.2l-.5 .3"/>
<path d="M305.6 89.2l-.5 .3M306 87.4l-.6 .4M306.9 92.5l-.5 .3M310.4 95.3l-.5 .3M311.3 86.7a2.89 2.89 0 0 0 1.8 4.4l.7-.1M311.5 86.9a1.69 1.69 0 0 1 2.3 1 2.07 2.07 0 0 1 0 2.7 2.38 2.38 0 0 1-2.4-1.8l-.2-1.3zM342.4 90.6l.6 .4M343 90.8l.7-.3 12.7 10.5M32.6 108.9l-.1 .7M33.2 110l-.1 .7M36.3 114.5h-.1M36.5 114.8a1.15 1.15 0 0 0-.7 1.8 2.48 2.48 0 0 0 2.6 2.1l.4-.5v-.9"/>
<path d="M39.3 117.9l-.5 1M48.2 101.3l-.2 .7M115.7 110.3l13.4 7.3M116.5 108.1l.5 .4M128.8 102.8l.4 .3M129.1 118.4l.9 .5M129.7 103.9l-.7 .4M130.2 106.1l-.7 .4M130.5 118l-.7 .5M131.7 119.8l-.7 .4M133.3 100l-.2 .8M137.4 100.5l-.1 .7"/>
<path d="M153.7 116.8l-.2 .7M155.1 118l-.2 .7M155.1 111.6l-.1 .7M159.9 101.2l12.8 10.5-86.3 49.8-12.8-10.5M173.8 113.8l-86.3 49.9M173.8 111.7l-.8 .4M218.9 103.2a2.39 2.39 0 0 0 .1 3 2.26 2.26 0 0 0 2.4 1.3M220.8 100.1l-.5 .2M221 101.3l-.6 .3M221.9 104.5l-.5 .3M222.8 106.6l-.1 .1M223.7 115.1l2.1-1.4-1.4 2.1z"/>
<path d="M225.8 113.7l-11.7 11.8M228.7 103l16.9 13.9M229.5 101.9l17.3 14.3M239.7 102l-.1 .7M243.2 102.4l-.2 .7M248.3 109.1l-.1 .7M252.6 112.6v.2M278.8 106.3h.2M291.9 106h.1M291.9 106h.2M292.1 106h.1M292.3 104.4l-.7 .4"/>
<path d="M294 104.5l-.7 .4M307.3 114.3h.1M307.3 114.3h.2M318 117.4l-.8 .4M321.4 109.6a2.84 2.84 0 0 0 1 4.1l.5 .3h1M321.6 109.9a2.14 2.14 0 0 1 2.6 1.8 1.23 1.23 0 0 1-.8 2 2.97 2.97 0 0 1-2.1-2.4v-.9zM324.4 113.1l38.3 20.6M336.4 102.6l-.2 .7M337.6 108.8h-.1M337.8 101.8l-.2 .7M346.6 106l-16.4 9.5M347.9 106.7l-16.4 9.5"/>
<path d="M75.3 136.4l-.2 .8M75.3 130.1l-.1 .7M76.7 135.6l-.2 .7M81.1 128.5l.5 .4M97.3 135.9l.1 .9M115.7 125.3v.9M138.7 120.1l-.7 .4M139.1 120.9a3.3 3.3 0 0 1 2.4 4.2M151.8 140v.8M157.8 133l20.8 11.2v.8M158.8 139.8v.9M230.5 132.6a2.78 2.78 0 0 0 .7 3.8l.3 .3a1.28 1.28 0 0 0 1.4 .2"/>
<path d="M231.3 131.2l-.7 .4M232 126.4l.7-.4 4.9 2.7M232.8 130.6l-.7 .4M233.3 124l.1 .8 24.7 13.3M236.3 137.8l-.7 .4M236.5 136.7l-.8 .4M238.8 124.6l2.1-1.5-1.4 2.2zM240.9 123.1l-20 20M241 130.5l16.5 8.9M245.3 125.6v.1M245.3 125.6h.2M245.5 125.6v.1"/>
<path d="M258.5 125.3l-.2 .1M258.5 125.3l.1 .1M258.6 125.4h.1M262.8 130.5l2.2-1.5-1.4 2.1zM265 129l-27.8 27.8M272.1 138.3l-.2 .7M273.8 133.6l-.1 .1M273.8 133.6h.1M273.9 133.6v.1M274.1 138.5l-.1 .7M275.5 137.7l-.1 .7M279.8 138.2l-.2 .7"/>
<path d="M281.1 139.3l-.1 .7M283.2 139.5l-.1 .8M289.6 138.9l-16.6 9.6M290.9 139.6l-16.7 9.6M299.1 136.1v.8M301.2 136v.8M308 128.3l-11.3 6.5M309.3 128.9l-11.3 6.6M311.1 130.3v.8M312.9 122.6v.8M321.2 120.7l-5.7 3.3M321.3 127.1l.1 .9"/>
<path d="M322.4 121.4l-5.7 3.3M323.5 127.1v.8M355.9 138.6l-.7 .4M361.8 137.9l2.1 1.4-.6 .7zM361.8 137.9l11 11M47.5 144.5a1.26 1.26 0 0 1 2 .5 2.17 2.17 0 0 1 .3 3.2 2.26 2.26 0 0 1-2.1-1.3l-.4-1.4zM47.8 143.9a2.7 2.7 0 0 1 2.9 2.7l.1 .9-.5 .8M58.5 155l2.1-1.4-1.4 2.1zM60.6 153.6l-10.7 10.7M72 153.2l12.7 10.5M102.6 148.6v.9M169.4 145.5v.8"/>
<path d="M176.5 145.4v.8M178.6 145l.8 .4 .7-.4M178.6 145l2.2 1.4-.8 .7zM178.6 145l9.9 9.8M180.1 145.4l-.7 .4M256.9 149.6a2.23 2.23 0 0 0 2.5 1.6M260.3 150.7l-.7 .3M278.5 150.7l14.9 8M278.7 150.3l-.8 .4M279.3 149.5l13.8 7.4M292.7 140.9v.8M297.9 159.5l5.7 3.1"/>
<path d="M299 153l.1 .8M309.7 158.7v.9M85 162.9l1.3-.7 1.1 1M101.2 165.7l22.3 12 .7-.4M104 164l20.9 11.2v.8M116.4 160.4v.8M124.2 177.7l-.7 .4M127 174v.8M297 160.6l7 3.8M300 170.9l-.6 .3M28.6 207.4h215.7v69.1h-215.7zM28.6 212.7h215.7"/>
<path d="M28.6 218h215.7M43.4 207.4v69.1M59.7 207.4v69.1M151.2 207.4v69.1M232.8 207.4v69.1M28.6 223.3h215.7M28.6 228.6h215.7M28.6 234h215.7M28.6 239.3h215.7M28.6 244.6h215.7M28.6 249.9h215.7M28.6 255.2h215.7"/>
<path d="M28.6 260.5h215.7M28.6 265.9h215.7M28.6 271.1h215.7"/>
<circle cx="215.4" cy="54.1" r="3.8"/>
<circle cx="39.6" cy="64" r="3.8"/>
<circle cx="205.5" cy="73.1" r="3.7"/>
<circle cx="200.6" cy="93" r="3.7"/>
<circle cx="211.5" cy="128.1" r="3.7"/>
<circle cx="191.1" cy="157.5" r="3.8"/>
<circle cx="218.3" cy="145.8" r="3.7"/>
<circle cx="234.6" cy="159.5" r="3.8"/>
<circle cx="375.5" cy="151.5" r="3.7"/>
<circle cx="47.3" cy="167" r="3.8"/>
</g>
<g fill="#000">
<circle cx="129" cy="95.1" r=".18"/>
<circle cx="98.1" cy="118.6" r=".18"/>
<circle cx="155.1" cy="118.9" r=".18"/>
<circle cx="69.8" cy="129.3" r=".18"/>
</g>
<g fill="none" stroke="#000" stroke-width=".71">
<path d="M10.1 9.9h400v277.1h-400zM70.1 6.5v3.4M140.1 6.5v3.4M207.2 5h5.8l-2.9 4.9zM210.1 0v9.9M280.1 6.5v3.4M350.1 6.5v3.4M6.7 74.2h3.4M410.1 74.2h3.5M.1 148.5h10M5.1 145.6l5 2.9-5 2.9zM410.1 148.5h10"/>
<path d="M410.1 148.5l5-2.9v5.8zM6.7 222.7h3.4M410.1 222.7h3.5M70.1 287v3.4M140.1 287v3.4M210.1 287v10M210.1 287l2.9 5h-5.8zM280.1 287v3.4M350.1 287v3.4"/>
</g>
<path d="M270.1 257h140v30h-140zM303.2 257v16M350.1 257v30M390.1 257v12M270.1 265h33.1M270.1 273h80M350.1 277h60M350.1 269h60M350.1 263h60M370.1 277v10M390.1 277v10" fill="none" stroke="#000" stroke-width=".51"/>
<path d="M47.3 72.4l.7-.6 1.4 2.1zM226.3 64.3l1.4 2-2.1-1.4zM218 92.5l2.5 .5-2.5 .5zM224.6 86.5l1.7 1.9-2.3-1.1zM223.7 115.1l2.1-1.4-1.4 2.1zM238.8 124.6l2.1-1.5-1.4 2.2zM262.8 130.5l2.2-1.5-1.4 2.1zM361.8 137.9l2.1 1.4-.6 .7zM58.5 155l2.1-1.4-1.4 2.1zM178.6 145l2.2 1.4-.8 .7z" fill="#000"/>
<text font-size="12.6" x="86.8" y="33.4">PLANO ENSAMBLAJE DISPLAY SIMESBIKE 1.0</text>
<g font-size="6.3">
<text x="267.8" y="179.4">MONTAJE DISPLAY SIMESBIKE 1.0:</text>
<text x="267.8" y="186.6">1. Poner la tapa del display boca abajo</text>
<text x="267.8" y="193.8">(protegiendola para evitar arañazos) quedando las</text>
<text x="267.8" y="201">chapas de centrado boca arriba.</text>
<text x="267.8" y="208.2">2. Encajar el metacrilato primero y el LCD a</text>
<text x="267.8" y="215.3">continuación dentro de las pestañas</text>
<text x="267.8" y="222.5">3. Colocar la pieza DSPY-SMB-01-FIJP-03 sobre el</text>
<text x="267.8" y="229.7">LCD haciendo la presión suficiente para no dejar</text>
<text x="267.8" y="236.9">holgura y atornillar lateralmente.</text>
<text x="267.8" y="244.1">4. Una vez fijado el LCD atornillamos el conjunto al</text>
<text x="267.8" y="251.3">soporte del display y las placas de control.</text>
</g>
<g font-size="4.7">
<text x="304.6" y="263.8">ENSAMBLAJE DISPLAY</text>
<text x="304.6" y="269.2">SIMESBIKE 1.0</text>
</g>
<g font-size="4.2">
<text x="34" y="9.6">6</text>
<text x="104" y="9.6">5</text>
<text x="174" y="9.6">4</text>
<text x="244" y="9.6">3</text>
<text x="314" y="9.6">2</text>
<text x="384" y="9.6">1</text>
<text x="6.8" y="38.7">D</text>
<text x="410.6" y="38.7">D</text>
<text x="7" y="112.9">C</text>
<text x="410.8" y="112.9">C</text>
<text x="7" y="187.1">B</text>
<text x="410.8" y="187.1">B</text>
<text x="7" y="261.4">A</text>
<text x="410.8" y="261.4">A</text>
<text x="34" y="290.4">6</text>
<text x="104" y="290.4">5</text>
<text x="174" y="290.4">4</text>
<text x="244" y="290.4">3</text>
<text x="314" y="290.4">2</text>
<text x="384" y="290.4">1</text>
</g>
<g font-size="3.9">
<text x="214.4" y="55.3">4</text>
<text x="38.6" y="65.3">4</text>
<text x="204.6" y="74.3">6</text>
<text x="199.6" y="94.3">3</text>
<text x="210.5" y="129.4">7</text>
<text x="217.3" y="147">1</text>
<text x="374.5" y="152.8">5</text>
<text x="190.1" y="158.7">5</text>
<text x="233.5" y="160.7">2</text>
<text x="46.3" y="168.2">7</text>
<text x="31.9" y="211.3">ITEM</text>
<text x="48.3" y="211.3">QTY</text>
<text x="93.5" y="211.3">PART NUMBER</text>
<text x="181.3" y="211.3">DESCRIPTION</text>
<text x="233.8" y="211.4">ID Ref</text>
<text x="35" y="216.6">1</text>
<text x="35" y="222">2</text>
<text x="50.6" y="216.6">1</text>
<text x="50.6" y="221.9">1</text>
<text x="60.7" y="216.7">Placa-pequeña</text>
<text x="152.1" y="216.7">Placa Control Driver PCBA Pantalla 7 Pulgadas</text>
<text x="233.8" y="216.6">3117</text>
<text x="233.8" y="222">3117</text>
<text x="35" y="227.2">3</text>
<text x="50.6" y="227.2">1</text>
<text x="60.7" y="222">Placa Control Driver PCBA Pantalla 7 Pulgadas</text>
<text x="60.7" y="227.3">LCD_7Pulgadas_AT070TN92 V.3</text>
<text x="152.1" y="222">Placa Control Driver PCBA Pantalla 7 Pulgadas</text>
<text x="152.1" y="227.3">LCD 7&quot; AT070TN92 V.3</text>
<text x="233.8" y="227.2">3117</text>
<text x="35" y="232.6">4</text>
<text x="50.6" y="232.6">1</text>
<text x="60.7" y="232.6">DSPY-SMB-01-TAPS-02</text>
<text x="152.1" y="232.7">Conjunto soldado tapa display.</text>
<text x="233.8" y="232.6">3060</text>
<text x="35" y="237.9">5</text>
<text x="50.6" y="237.9">1</text>
<text x="60.7" y="237.9">DSPY-SMB-01-SOP-02</text>
<text x="152.1" y="238">Soporte display</text>
<text x="233.8" y="237.9">3062</text>
<text x="35" y="243.2">6</text>
<text x="50.6" y="243.2">1</text>
<text x="60.7" y="243.2">DSPY-SMB-01-MET-02</text>
<text x="152.1" y="243.3">Metacrilato display</text>
<text x="233.8" y="243.2">3097</text>
<text x="35" y="248.5">7</text>
<text x="50.6" y="248.5">1</text>
<text x="60.7" y="248.5">DSPY-SMB-01-FIJP-03</text>
<text x="152.1" y="248.6">Soporte fijación pantalla</text>
<text x="233.8" y="248.5">3061</text>
<text x="35" y="253.8">8</text>
<text x="50.6" y="253.8">8</text>
<text x="60.7" y="253.8">DIN 912 - M6 x 16</text>
<text x="152.1" y="253.9">Cylinder Head Cap Screw</text>
<text x="35" y="259.1">9</text>
<text x="50.6" y="259.1">8</text>
<text x="60.7" y="259.1">DIN 127 - A 6</text>
<text x="152.1" y="259.2">Spring Washer</text>
<text x="34" y="264.5">10</text>
<text x="34" y="269.7">11</text>
<text x="50.6" y="264.5">8</text>
<text x="50.6" y="269.7">1</text>
<text x="60.7" y="264.5">DIN 125 - A 6,4</text>
<text x="60.7" y="269.9">Conexión LCD-Placa</text>
<text x="152.1" y="264.5">Washer</text>
<text x="152.1" y="269.9">Conexión LCD-Placa</text>
<text x="233.8" y="269.8">3117</text>
<text x="34" y="275.1">12</text>
<text x="50.6" y="275.1">6</text>
<text x="60.7" y="275.5">CLIP_SUJECIÓN_WURTH</text>
<text x="152.1" y="275.2">Clip Sujeción Wurth 709441800</text>
<text x="233.8" y="275.1">644</text>
</g>
<text font-size="3.1" x="352.4" y="275">SMK_GLDSMB_GAUGEDISPLAY_01_ENS01</text>
<g font-size="2.4">
<text x="271.2" y="259.7">SCALE:</text>
<text x="350.6" y="261">DRAWN: Adrian Parro</text>
<text x="391.2" y="260.6">15/02/2016</text>
<text x="350.6" y="267.1">CHECKED: A.García</text>
<text x="391.2" y="266.7">30/12/2016</text>
<text x="350.6" y="271.4">DWG NO:</text>
<text x="351.6" y="279.3">REV</text>
<text x="372" y="279.4">SIZE</text>
<text x="391" y="279.6">SHEET</text>
<text x="377.9" y="283.8">A3</text>
<text x="398.3" y="283.8">1 /2</text>
</g>
</svg>
